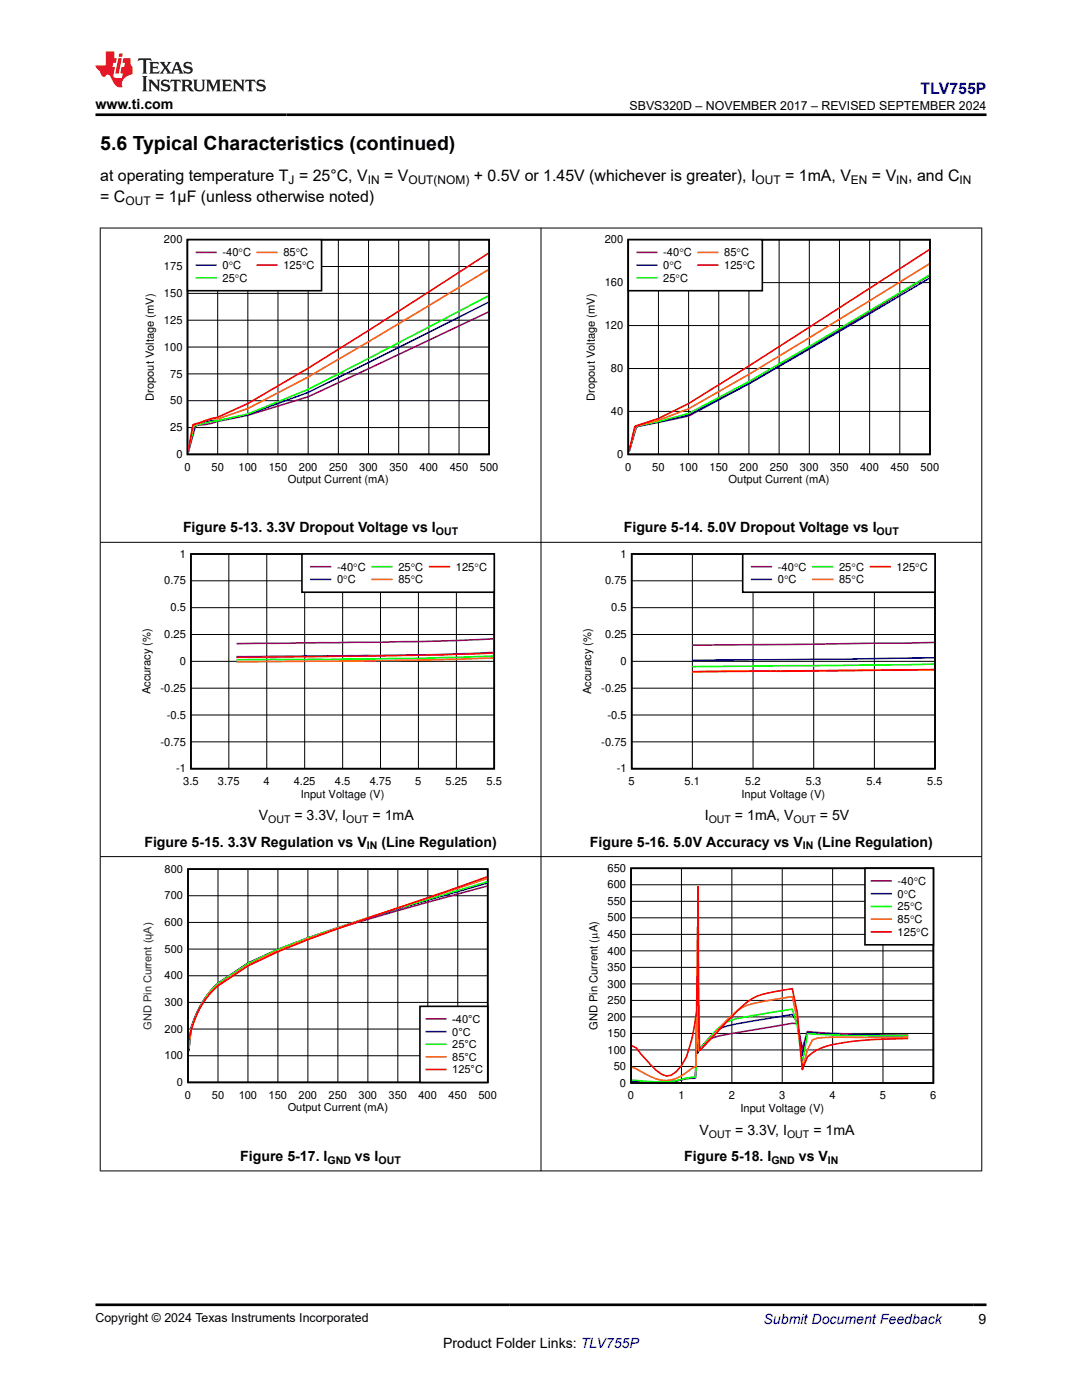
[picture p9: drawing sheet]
<svg xmlns="http://www.w3.org/2000/svg" width="216mm" height="279mm" viewBox="0 0 216 279" stroke-linecap="round" stroke-linejoin="round" font-family="sans-serif">
<path d="M37.4 47.8h60.2v42.9h-60.2z" fill="none" stroke="#000" stroke-width=".32"/>
<g fill="none" stroke="#000" stroke-width=".2">
<path d="M37.4 58.6h60.2M37.4 53.2h60.2M43.4 47.8v42.9M49.5 47.8v42.9M55.5 47.8v42.9M61.5 47.8v42.9M67.5 47.8v42.9M73.5 47.8v42.9M79.6 47.8v42.9M85.6 47.8v42.9M91.6 47.8v42.9M37.4 80h60.2"/>
<path d="M37.4 74.6h60.2M37.4 69.3h60.2M37.4 63.9h60.2M37.4 85.3h60.2"/>
</g>
<path d="M97.5 62.3l-36 16.9-12 3.7-6.1 1.2a11.6 11.6 0 0 1-3.7 .7l-.7 .3-1.4 5.1" fill="none" stroke="#7f007f" stroke-width=".32"/>
<path d="M97.5 60.3l-36 18-12 4.4-6.1 1.3a6.9 6.9 0 0 0-3.7 .8 .99 .99 0 0 0-1 .6l-1.1 4.8" fill="none" stroke="#00f" stroke-width=".32"/>
<path d="M97.5 59l-36 18.7-12 4.9-10.8 2.4-1.1 5.2" fill="none" stroke="#01ff00" stroke-width=".32"/>
<path d="M97.5 53.8l-24 14.4-12 7-12 6.3-6.1 2.1h-1.2l-2.7 1a1.08 1.08 0 0 0-1 .6l-.9 4.9" fill="none" stroke="#ff6500" stroke-width=".32"/>
<path d="M97.5 50.5l-24 15.4-12 7.6-12 7-6.1 2.8-1.2 .2-3.7 1.3-.9 5.2" fill="none" stroke="#f00" stroke-width=".32"/>
<path d="M37.4 47.8h26.8v10.2h-26.8z" fill-rule="evenodd" fill="#fff"/>
<path d="M37.4 47.8h26.8v10.2h-26.8z" fill="none" stroke="#000" stroke-width=".32"/>
<path d="M39.2 50.4h3.9" fill="none" stroke="#7f007f" stroke-width=".32"/>
<path d="M39.2 52.9h3.9" fill="none" stroke="#00f" stroke-width=".32"/>
<path d="M39.2 55.4h3.9" fill="none" stroke="#01ff00" stroke-width=".32"/>
<path d="M51.3 50.4h3.9" fill="none" stroke="#ff6500" stroke-width=".32"/>
<path d="M51.3 52.9h3.9" fill="none" stroke="#f00" stroke-width=".32"/>
<path d="M116.5 46.9h70.9v50.1h-70.9z" fill-rule="evenodd" fill="#fff"/>
<path d="M125.4 47.8h60.2v42.9h-60.2z" fill="none" stroke="#000" stroke-width=".32"/>
<g fill="none" stroke="#000" stroke-width=".2">
<path d="M125.4 56.4h60.2M131.4 47.8v42.9M137.4 47.8v42.9M143.4 47.8v42.9M149.4 47.8v42.9M155.5 47.8v42.9M161.5 47.8v42.9M167.5 47.8v42.9M173.5 47.8v42.9M179.5 47.8v42.9M125.4 73.5h60.2M125.4 65h60.2"/>
<path d="M125.4 82.1h60.2"/>
</g>
<path d="M185.4 55l-11.9 7.3-24.1 14.3-12 6.4-10.2 2.2-.3 .2-1.4 4.8" fill="none" stroke="#7f007f" stroke-width=".32"/>
<path d="M185.4 55.6l-23.9 14.1-12.1 6.9-12 6.3-10.2 2.2-.3 .2-1.4 4.9" fill="none" stroke="#00f" stroke-width=".32"/>
<path d="M185.4 54.9l-36 21.2-12 6.4-10.5 2.6-1.4 5" fill="none" stroke="#01ff00" stroke-width=".32"/>
<path d="M185.4 52.7l-36 22-12 6.9-6 2.3-3.7 1a1.1 1.1 0 0 0-1 .6l-1.2 4.6" fill="none" stroke="#ff6500" stroke-width=".32"/>
<path d="M185.4 49.8l-36 23.2-12 7.5a51.7 51.7 0 0 1-10 4.3l-.7 .3-1.2 4.9" fill="none" stroke="#f00" stroke-width=".32"/>
<path d="M125.4 47.8h26.7v10.2h-26.7z" fill-rule="evenodd" fill="#fff"/>
<path d="M125.4 47.8h26.7v10.2h-26.7z" fill="none" stroke="#000" stroke-width=".32"/>
<path d="M127.1 50.4h3.9" fill="none" stroke="#7f007f" stroke-width=".32"/>
<path d="M127.1 52.9h3.9" fill="none" stroke="#00f" stroke-width=".32"/>
<path d="M127.1 55.4h3.9" fill="none" stroke="#01ff00" stroke-width=".32"/>
<path d="M139.3 50.4h3.9" fill="none" stroke="#ff6500" stroke-width=".32"/>
<path d="M139.3 52.9h3.9" fill="none" stroke="#f00" stroke-width=".32"/>
<path d="M27.9 109.7h72.2v50h-72.2z" fill-rule="evenodd" fill="#fff"/>
<path d="M38.1 110.6h60.5v42.8h-60.5z" fill="none" stroke="#000" stroke-width=".32"/>
<g fill="none" stroke="#000" stroke-width=".2">
<path d="M38.1 115.9h60.5M45.7 110.6v42.8M53.2 110.6v42.8M60.8 110.6v42.8M68.4 110.6v42.8M75.9 110.6v42.8M83.5 110.6v42.8M91.1 110.6v42.8M38.1 137.3h60.5M38.1 132h60.5M38.1 126.6h60.5M38.1 121.3h60.5"/>
<path d="M38.1 148.1h60.5M38.1 142.7h60.5"/>
</g>
<path d="M98.5 127.5l-15 .5-36.3 .5" fill="none" stroke="#7f007f" stroke-width=".32"/>
<path d="M98.5 130.2l-19.5 .6-31.8 .3" fill="none" stroke="#00f" stroke-width=".32"/>
<path d="M98.5 130.9l-16.5 .5-34.8 .3" fill="none" stroke="#01ff00" stroke-width=".32"/>
<path d="M98.5 131.3l-18 .5-33.3 .3" fill="none" stroke="#ff6500" stroke-width=".32"/>
<path d="M98.5 130.3l-16.5 .5-34.8 .4" fill="none" stroke="#f00" stroke-width=".32"/>
<path d="M60.2 110.6h38.4v7.6h-38.4z" fill-rule="evenodd" fill="#fff"/>
<path d="M60.2 110.6h38.4v7.6h-38.4z" fill="none" stroke="#000" stroke-width=".32"/>
<path d="M62 113.1h4" fill="none" stroke="#7f007f" stroke-width=".32"/>
<path d="M62 115.6h4" fill="none" stroke="#00f" stroke-width=".32"/>
<path d="M74.3 113.1h3.9" fill="none" stroke="#01ff00" stroke-width=".32"/>
<path d="M74.3 115.6h3.9" fill="none" stroke="#ff6500" stroke-width=".32"/>
<path d="M85.7 113.1h4" fill="none" stroke="#f00" stroke-width=".32"/>
<path d="M115.8 109.7h72.3v50h-72.3z" fill-rule="evenodd" fill="#fff"/>
<path d="M126 110.6h60.6v42.8h-60.6z" fill="none" stroke="#000" stroke-width=".32"/>
<path d="M126 115.9h60.6M138.2 110.6v42.8M150.3 110.6v42.8M162.4 110.6v42.8M174.5 110.6v42.8M126 137.3h60.6M126 132h60.6M126 126.6h60.6M126 121.3h60.6M126 148.1h60.6M126 142.7h60.6" fill="none" stroke="#000" stroke-width=".2"/>
<path d="M186.4 128.2l-48.2 .5" fill="none" stroke="#7f007f" stroke-width=".32"/>
<path d="M186.4 131.3l-48.2 .5" fill="none" stroke="#00f" stroke-width=".32"/>
<path d="M186.4 132.5l-48.2 .5" fill="none" stroke="#01ff00" stroke-width=".32"/>
<path d="M186.4 133.6l-48.2 .5" fill="none" stroke="#ff6500" stroke-width=".32"/>
<path d="M186.4 133.7l-48.2 .4" fill="none" stroke="#f00" stroke-width=".32"/>
<path d="M148.2 110.6h38.4v7.6h-38.4z" fill-rule="evenodd" fill="#fff"/>
<path d="M148.2 110.6h38.4v7.6h-38.4z" fill="none" stroke="#000" stroke-width=".32"/>
<path d="M150 113.1h3.9" fill="none" stroke="#7f007f" stroke-width=".32"/>
<path d="M150 115.6h3.9" fill="none" stroke="#00f" stroke-width=".32"/>
<path d="M162.2 113.1h3.9" fill="none" stroke="#01ff00" stroke-width=".32"/>
<path d="M162.2 115.6h3.9" fill="none" stroke="#ff6500" stroke-width=".32"/>
<path d="M173.7 113.1h3.9" fill="none" stroke="#f00" stroke-width=".32"/>
<path d="M28.8 172.6h70.3v49.7h-70.3z" fill-rule="evenodd" fill="#fff"/>
<path d="M37.5 173.4h59.8v42.6h-59.8z" fill="none" stroke="#000" stroke-width=".32"/>
<g fill="none" stroke="#000" stroke-width=".2">
<path d="M37.5 178.8h59.8M43.5 173.4v42.6M49.5 173.4v42.6M55.5 173.4v42.6M61.4 173.4v42.6M67.4 173.4v42.6M73.4 173.4v42.6M79.4 173.4v42.6M85.4 173.4v42.6M91.3 173.4v42.6M37.5 194.7h59.8M37.5 189.4h59.8"/>
<path d="M37.5 184.1h59.8M37.5 210.7h59.8M37.5 205.4h59.8M37.5 200.1h59.8"/>
</g>
<path d="M97.2 176.8l-11.8 3.3a336.9 336.9 0 0 0-29.9 9.4l-6 2.7-6 4a19.3 19.3 0 0 0-5.4 8.9l-.4 4.7" fill="none" stroke="#7f007f" stroke-width=".32"/>
<path d="M97.2 176.3l-11.8 3.4a363.3 363.3 0 0 0-29.9 9.8l-6 2.7-6 4a18.8 18.8 0 0 0-5.4 9.1l-.4 4.4" fill="none" stroke="#00f" stroke-width=".32"/>
<path d="M97.2 176l-11.8 3.5a371.6 371.6 0 0 0-29.9 10l-6 2.8-6 4a18.2 18.2 0 0 0-5.4 9l-.4 4.1" fill="none" stroke="#01ff00" stroke-width=".32"/>
<path d="M97.2 175.3l-17.8 5.9a325.9 325.9 0 0 0-23.9 8.5l-6 2.8-6 4a17.7 17.7 0 0 0-5.8 12.3" fill="none" stroke="#ff6500" stroke-width=".32"/>
<path d="M97.2 175l-17.8 6.2a368.1 368.1 0 0 0-23.9 8.7l-6 2.9-6 3.9a18.1 18.1 0 0 0-5.8 10.8" fill="none" stroke="#f00" stroke-width=".32"/>
<path d="M83.8 200.8h13.5v15.2h-13.5z" fill-rule="evenodd" fill="#fff"/>
<path d="M83.8 200.8h13.5v15.2h-13.5z" fill="none" stroke="#000" stroke-width=".32"/>
<path d="M85.1 203.4h3.9" fill="none" stroke="#7f007f" stroke-width=".32"/>
<path d="M85.1 205.9h3.9" fill="none" stroke="#00f" stroke-width=".32"/>
<path d="M85.1 208.4h3.9" fill="none" stroke="#01ff00" stroke-width=".32"/>
<path d="M85.1 210.9h3.9" fill="none" stroke="#ff6500" stroke-width=".32"/>
<path d="M85.1 213.4h3.9" fill="none" stroke="#f00" stroke-width=".32"/>
<path d="M117.1 172.4h69.7v50h-69.7z" fill-rule="evenodd" fill="#fff"/>
<path d="M125.9 173.3h60.3v42.8h-60.3z" fill="none" stroke="#000" stroke-width=".32"/>
<g fill="none" stroke="#000" stroke-width=".2">
<path d="M125.9 179.9h60.4M125.9 176.6h60.4M136 173.3v42.8M146 173.3v42.8M156.1 173.3v42.8M166.1 173.3v42.8M176.2 173.3v42.8M125.9 199.7h60.4M125.9 196.4h60.4M125.9 193.1h60.4M125.9 189.8h60.4M125.9 186.5h60.4"/>
<path d="M125.9 183.2h60.4M125.9 212.8h60.4M125.9 209.5h60.4M125.9 206.2h60.4M125.9 202.9h60.4"/>
</g>
<path d="M181.2 206.6l-10-.2-10.1-.5-1 3.4-1-5-1-.1-13.1 2.2a6.8 6.8 0 0 0-5.4 3l-.3 .3-.1 .5-.1-10.9-.4 15.9-1.7 .1a27.8 27.8 0 0 1-9.1 .6h-1.8" fill="none" stroke="#7f007f" stroke-width=".32"/>
<path d="M181.2 206.7l-12-.2-8.1-.4-1 4.5-1-6.5-1-1.6-11.1 1.8a7.8 7.8 0 0 0-6 3.4l-1.7 2.2-.2-6.6-.3 11.8h-.3a10 10 0 0 0-3.5 .6 54.5 54.5 0 0 1-8.9 .1" fill="none" stroke="#00f" stroke-width=".32"/>
<path d="M181.2 206.7h-11l-9.1-.4-1 5.9-1-7.5-1-3.3-5 .8a47.6 47.6 0 0 0-8.1 1.8 18.4 18.4 0 0 0-5 5l-.6 .7-.2-16.3-.4 21.6-1.8 .2a27.2 27.2 0 0 1-10.9 .4" fill="none" stroke="#01ff00" stroke-width=".32"/>
<path d="M181.2 207h-15.1a10.8 10.8 0 0 0-4 .5l-1 2-1 4-1-10-1-4.6-2 .3a36.9 36.9 0 0 0-8.1 1.9 35.9 35.9 0 0 0-7 6.9l-1.5 1.7-.3-24.7-.3 27.9-.7 .2a8.4 8.4 0 0 1-6.2 2.5 16.8 16.8 0 0 1-5.1-2.3l-.8-.3" fill="none" stroke="#ff6500" stroke-width=".32"/>
<path d="M181.2 207.2a73.9 73.9 0 0 0-16.1 1.5 9 9 0 0 0-4 2.2l-1 2.5-1-11.2-1-4.9-3 .5a11.5 11.5 0 0 0-8.1 4l-7.4 7.9-.3-32.7-.3 24.9-.9 5.3a11.9 11.9 0 0 1-3.1 6.6l-1 .8-1 .1a9 9 0 0 1-4.1-3.2l-2-2.4-.8-.4" fill="none" stroke="#f00" stroke-width=".32"/>
<path d="M172.6 173.3h13.6v15.3h-13.6z" fill-rule="evenodd" fill="#fff"/>
<path d="M172.6 173.3h13.6v15.3h-13.6z" fill="none" stroke="#000" stroke-width=".32"/>
<path d="M173.9 175.8h3.9" fill="none" stroke="#7f007f" stroke-width=".32"/>
<path d="M173.9 178.4h3.9" fill="none" stroke="#00f" stroke-width=".32"/>
<path d="M173.9 180.9h3.9" fill="none" stroke="#01ff00" stroke-width=".32"/>
<path d="M173.9 183.4h3.9" fill="none" stroke="#ff6500" stroke-width=".32"/>
<path d="M173.9 186h3.9" fill="none" stroke="#f00" stroke-width=".32"/>
<path d="M19.9 45.5h176.1M20 45.4v188.3M107.9 45.4v188.3M195.9 45.4v188.3M19.9 108.2h176.1M19.9 171h176.1M19.9 233.7h176.1" fill="none" stroke="#000" stroke-width=".2"/>
<path d="M27.7 11.6l-.2 .6 .5-.2h.6v.1v2.2l-.2 .4h1l-.2-.4v-2.2v-.1h.5l.5 .2-.1-.6zM29.8 12.4l.2 .3v1.6l-.2 .4h1.9l.1-.6a1.08 1.08 0 0 1-1.3 .2v-.7h.6l.4 .2v-.7l-.4 .2h-.6v-.5l.2-.2a1 1 0 0 1 1 .3l-.1-.5zM31.8 12.4l1 1.1-1 1.2h.9l-.2-.2 .4-.8 .5 .8-.2 .2h1.6l-.2-.2 .1-.5h1l.1 .5-.1 .2h.9l-.2-.4-.8-1.9h-.5l-1 2.1-.8-1.1 .9-1h-.8l.2 .2-.5 .6-.3-.6 .1-.2zM35.2 12.8l.4 1h-.8zM36.8 12.5a.65 .65 0 0 0-.2 .7 .65 .65 0 0 0 .6 .5l.7 .1 .1 .3a.79 .79 0 0 1-.7 .4 .79 .79 0 0 1-.7-.5l.1 .7 .2-.1a.93 .93 0 0 0 1.1 0 .93 .93 0 0 0 .4-.9 1.46 1.46 0 0 0-1.2-.6l-.1-.3a1.09 1.09 0 0 1 1.2 .2l-.2-.6-.1 .1-.6-.2zM28.4 15.2l.2 .4v2.2l-.2 .4h1l-.2-.4v-2.2l.2-.4zM29.6 15.9l.2 .4v1.5l-.2 .4h.8l-.3-.4v-1.3l1.7 1.8v-2l.2-.4h-.8l.2 .2 .1 1.1-1.2-1.3zM32.3 16a.65 .65 0 0 0-.2 .8 .65 .65 0 0 0 .7 .4l.6 .2 .1 .2a.79 .79 0 0 1-.7 .4 .79 .79 0 0 1-.7-.5l.1 .7 .2-.1a.93 .93 0 0 0 1.1 .1 .93 .93 0 0 0 .4-1 1.46 1.46 0 0 0-1.2-.5l-.1-.4a1.09 1.09 0 0 1 1.2 .2l-.2-.6-.1 .1-.6-.1zM34.1 15.9l-.1 .6a.63 .63 0 0 1 .7-.3l.1 1.6-.3 .4h1l-.2-.4v-1.6a.66 .66 0 0 1 .8 .3l-.1-.6zM36.2 15.9l.2 .4v1.5l-.2 .4h.9l-.2-.2v-.7h.5l.1 .2a.79 .79 0 0 0 1.2 .6l-1-.9a.61 .61 0 0 0 .6-.6 .61 .61 0 0 0-.5-.7zM36.9 16.2h.2a.47 .47 0 0 1 .5 .1 .47 .47 0 0 1 .1 .5l-.2 .1-.6 .1zM38.5 15.9l.2 .2a2.27 2.27 0 0 0 .4 2 1.04 1.04 0 0 0 1.7-.7v-1.3l.2-.2h-.8l.2 .4v1.1a.6 .6 0 0 1-.6 .6 .6 .6 0 0 1-.6-.6v-1.1l.3-.4zM41.1 15.9l.2 .4v1.5l-.2 .4h.7l-.2-.4v-1.4l.9 1.9 .8-1.9v1.4l-.2 .4h1l-.3-.4v-1.5l.3-.4h-.8l-.7 1.5-.7-1.5zM44.3 15.9l.2 .4v1.5l-.2 .4h1.9l.1-.6a1.09 1.09 0 0 1-1.3 .2v-.7h.6l.4 .2v-.6l-.4 .2h-.6v-.6l.2-.1a1.01 1.01 0 0 1 1 .3l-.1-.6zM46.4 15.9l.3 .4v1.5l-.3 .4h.8l-.2-.4v-1.3l1.6 1.8v-2l.2-.4h-.7l.2 .2v1.1l-1.2-1.3zM49 15.9l-.1 .6a.63 .63 0 0 1 .8-.3v1.6l-.3 .4h1l-.2-.4v-1.6a.66 .66 0 0 1 .8 .3l-.1-.6zM51.4 16a.65 .65 0 0 0-.2 .8 .65 .65 0 0 0 .6 .4l.6 .2 .2 .2a.79 .79 0 0 1-.8 .4 .79 .79 0 0 1-.6-.5l.1 .7 .2-.1a.93 .93 0 0 0 1 .1 .93 .93 0 0 0 .5-1 1.46 1.46 0 0 0-1.3-.5l-.1-.4a1.09 1.09 0 0 1 1.3 .2l-.2-.6-.2 .1-.5-.1z" fill="#231f20"/>
<path d="M21.1 10.3v2.7h-2.1l.1 .4 .9 1a.95 .95 0 0 0 .9 .9 .59 .59 0 0 1 .6-.4 .59 .59 0 0 1 .5 .3l.4 .8a1.59 1.59 0 0 0 2.1 1.4 1.61 1.61 0 0 1 1-2.3l1-.3-.1-1.5a1.59 1.59 0 0 1-.4-1.7h-1.4l-.2 .9h.5l-.1 .9h-.5l-.2 .9v.3l.4 .1-.2 .9h-.6a.73 .73 0 0 1-1.1-.7l.3-1.5h-.5l.2-.9h.5l.2-.9h-.5v-1.3zM23.6 11.6l-.6 3.1h.7l.6-3.1zM23.8 10.7l-.1 .6h.7l.1-.6z" fill="#ed1c24"/>
<path d="M19 22.9h177.8M19 260.4h177.8" fill="none" stroke="#000" stroke-width=".53"/>
<text font-size="3.9" x="20" y="29.9">5.6 Typical Characteristics (continued)</text>
<text font-size="3.2" fill="#00f" x="183.7" y="18.7">TLV755P</text>
<g font-size="3.2">
<text x="20" y="40.3">= C</text>
<text x="20" y="36.1">at operating temperature T = 25°C, V</text>
<text x="30.9" y="40.3">= 1µF (unless otherwise noted)</text>
<text x="76.6" y="36.1">= V</text>
<text x="94.5" y="36.1">+ 0.5V or 1.45V (whichever is greater), I</text>
<text x="156.7" y="36.1">= 1mA, V</text>
<text x="174" y="36.1">= V</text>
<text x="181.2" y="36.1">, and C</text>
</g>
<g font-size="2.8">
<text x="19" y="21.8">www.ti.com</text>
<text x="36.5" y="106.2">Figure 5-13. 3.3V Dropout Voltage vs I</text>
<text x="124.5" y="106.2">Figure 5-14. 5.0V Dropout Voltage vs I</text>
<text x="51.6" y="163.7">V</text>
<text x="58.8" y="163.7">= 3.3V, I</text>
<text x="74.3" y="163.7">= 1mA</text>
<text x="140.6" y="163.7">I</text>
<text x="146.7" y="163.7">= 1mA, V</text>
<text x="163.6" y="163.7">= 5V</text>
<text x="28.8" y="169">Figure 5-15. 3.3V Regulation vs V</text>
<text x="76.1" y="169">(Line Regulation)</text>
<text x="117.7" y="169">Figure 5-16. 5.0V Accuracy vs V</text>
<text x="163.1" y="169">(Line Regulation)</text>
<text x="139.6" y="226.5">V</text>
<text x="146.7" y="226.5">= 3.3V, I</text>
<text x="162.3" y="226.5">= 1mA</text>
<text x="47.9" y="231.7">Figure 5-17. I</text>
<text x="70.8" y="231.7">vs I</text>
<text x="136.5" y="231.7">Figure 5-18. I</text>
<text x="159.4" y="231.7">vs V</text>
<text x="88.4" y="269">Product Folder Links: TLV755P</text>
<text x="195.3" y="264.2">9</text>
</g>
<text font-size="2.8" fill="#00f" x="152.4" y="264.2">Submit Document Feedback</text>
<g font-size="2.5">
<text x="125.6" y="21.9">SBVS320D – NOVEMBER 2017 – REVISED SEPTEMBER 2024</text>
<text x="19" y="263.9">Copyright © 2024 Texas Instruments Incorporated</text>
</g>
<g font-size="2.4">
<text x="25" y="40.9">OUT</text>
<text x="57.6" y="36.7">J</text>
<text x="73.4" y="36.7">IN</text>
<text x="81.5" y="36.7">OUT(NOM)</text>
<text x="150.8" y="36.7">OUT</text>
<text x="169.8" y="36.7">EN</text>
<text x="178.8" y="36.7">IN</text>
<text x="191.5" y="36.7">IN</text>
</g>
<g font-size="2.2">
<text x="32.7" y="53.9">175</text>
<text x="32.7" y="48.6">200</text>
<text x="44.4" y="51.2">-40qC</text>
<text x="44.4" y="53.7">0qC</text>
<text x="56.5" y="51.2">85qC</text>
<text x="56.5" y="53.7">125qC</text>
<text x="120.7" y="48.6">200</text>
<text x="132.3" y="51.2">-40qC</text>
<text x="132.3" y="53.7">0qC</text>
<text x="144.5" y="51.2">85qC</text>
<text x="144.5" y="53.7">125qC</text>
<text x="32.7" y="59.3">150</text>
<text x="44.4" y="56.2">25qC</text>
<text x="120.7" y="57.1">160</text>
<text x="132.3" y="56.2">25qC</text>
<text x="32.7" y="64.6">125</text>
<text x="120.7" y="65.7">120</text>
<text x="32.7" y="70">100</text>
<text x="34" y="75.3">75</text>
<text x="121.9" y="74.3">80</text>
<text x="30.7" y="80" transform="rotate(-90 30.7 80)">Dropout Voltage (mV)</text>
<text x="34" y="80.7">50</text>
<text x="118.7" y="80" transform="rotate(-90 118.7 80)">Dropout Voltage (mV)</text>
<text x="121.9" y="82.8">40</text>
<text x="34" y="86.1">25</text>
<text x="35.2" y="91.4">0</text>
<text x="36.8" y="93.9">0</text>
<text x="42.2" y="93.9">50</text>
<text x="47.6" y="93.9">100</text>
<text x="53.6" y="93.9">150</text>
<text x="59.6" y="93.9">200</text>
<text x="65.7" y="93.9">250</text>
<text x="71.7" y="93.9">300</text>
<text x="77.7" y="93.9">350</text>
<text x="83.7" y="93.9">400</text>
<text x="89.7" y="93.9">450</text>
<text x="95.8" y="93.9">500</text>
<text x="123.1" y="91.4">0</text>
<text x="124.8" y="93.9">0</text>
<text x="130.1" y="93.9">50</text>
<text x="135.5" y="93.9">100</text>
<text x="141.6" y="93.9">150</text>
<text x="147.6" y="93.9">200</text>
<text x="153.6" y="93.9">250</text>
<text x="159.6" y="93.9">300</text>
<text x="165.6" y="93.9">350</text>
<text x="171.7" y="93.9">400</text>
<text x="177.7" y="93.9">450</text>
<text x="183.7" y="93.9">500</text>
<text x="57.4" y="96.5">Output Current (mA)</text>
<text x="145.4" y="96.5">Output Current (mA)</text>
<text x="35.9" y="111.3">1</text>
<text x="67.3" y="113.9">-40qC</text>
<text x="79.5" y="113.9">25qC</text>
<text x="91" y="113.9">125qC</text>
<text x="123.8" y="111.3">1</text>
<text x="155.2" y="113.9">-40qC</text>
<text x="167.4" y="113.9">25qC</text>
<text x="178.9" y="113.9">125qC</text>
<text x="32.8" y="116.6">0.75</text>
<text x="67.3" y="116.4">0</text>
<text x="68.5" y="116.4">qC</text>
<text x="79.5" y="116.4">85qC</text>
<text x="120.7" y="116.6">0.75</text>
<text x="155.2" y="116.4">0qC</text>
<text x="167.4" y="116.4">85qC</text>
<text x="34" y="122">0.5</text>
<text x="122" y="122">0.5</text>
<text x="32.8" y="127.4">0.25</text>
<text x="120.7" y="127.4">0.25</text>
<text x="35.9" y="132.7">0</text>
<text x="123.8" y="132.7">0</text>
<text x="30" y="138.6" transform="rotate(-90 30 138.6)">Accuracy (%)</text>
<text x="32" y="138.1">-0.25</text>
<text x="33.3" y="143.4">-0.5</text>
<text x="118" y="138.6" transform="rotate(-90 118 138.6)">Accuracy (%)</text>
<text x="120" y="138.1">-0.25</text>
<text x="121.2" y="143.4">-0.5</text>
<text x="32" y="148.8">-0.75</text>
<text x="120" y="148.8">-0.75</text>
<text x="35.1" y="154.1">-1</text>
<text x="123.1" y="154.1">-1</text>
<text x="36.6" y="156.7">3.5</text>
<text x="43.5" y="156.7">3.75</text>
<text x="52.6" y="156.7">4</text>
<text x="58.6" y="156.7">4.25</text>
<text x="60" y="159.2">Input Voltage (V)</text>
<text x="66.8" y="156.7">4.5</text>
<text x="73.8" y="156.7">4.75</text>
<text x="82.9" y="156.7">5</text>
<text x="88.9" y="156.7">5.25</text>
<text x="97.1" y="156.7">5.5</text>
<text x="125.4" y="156.7">5</text>
<text x="136.6" y="156.7">5.1</text>
<text x="148" y="159.2">Input Voltage (V)</text>
<text x="148.7" y="156.7">5.2</text>
<text x="160.8" y="156.7">5.3</text>
<text x="172.9" y="156.7">5.4</text>
<text x="185" y="156.7">5.5</text>
<text x="32.8" y="179.5">700</text>
<text x="32.8" y="174.2">800</text>
<text x="121.2" y="177.3">600</text>
<text x="121.2" y="174">650</text>
<text x="179.1" y="176.6">-40qC</text>
<text x="179.1" y="179.1">0qC</text>
<text x="32.8" y="184.8">600</text>
<text x="121.2" y="183.9">500</text>
<text x="121.2" y="180.6">550</text>
<text x="179.1" y="181.7">25qC</text>
<text x="179.1" y="184.2">85qC</text>
<text x="32.8" y="190.1">500</text>
<text x="121.2" y="190.5">400</text>
<text x="121.2" y="187.2">450</text>
<text x="179.1" y="186.8">125qC</text>
<text x="32.8" y="195.5">400</text>
<text x="121.2" y="197.1">300</text>
<text x="121.2" y="193.8">350</text>
<text x="32.8" y="200.8">300</text>
<text x="121.2" y="203.7">200</text>
<text x="121.2" y="200.4">250</text>
<text x="32.8" y="206.1">200</text>
<text x="90.2" y="204.1">-40°C</text>
<text x="90.2" y="206.7">0°C</text>
<text x="90.2" y="209.2">25°C</text>
<text x="119.2" y="205.5" transform="rotate(-90 119.2 205.5)">GND Pin Current (PA)</text>
<text x="121.2" y="207">150</text>
<text x="32.8" y="211.4">100</text>
<text x="90.2" y="211.7">85°C</text>
<text x="90.2" y="214.2">125°C</text>
<text x="121.2" y="210.3">100</text>
<text x="122.5" y="213.6">50</text>
<text x="35.3" y="216.7">0</text>
<text x="36.9" y="219.3">0</text>
<text x="42.3" y="219.3">50</text>
<text x="47.6" y="219.3">100</text>
<text x="53.6" y="219.3">150</text>
<text x="57.4" y="221.8">Output Current (mA)</text>
<text x="59.6" y="219.3">200</text>
<text x="65.6" y="219.3">250</text>
<text x="71.6" y="219.3">300</text>
<text x="77.5" y="219.3">350</text>
<text x="83.5" y="219.3">400</text>
<text x="89.5" y="219.3">450</text>
<text x="95.5" y="219.3">500</text>
<text x="123.7" y="216.9">0</text>
<text x="125.3" y="219.4">0</text>
<text x="135.4" y="219.4">1</text>
<text x="145.4" y="219.4">2</text>
<text x="147.7" y="221.9">Input Voltage (V)</text>
<text x="155.5" y="219.4">3</text>
<text x="165.5" y="219.4">4</text>
<text x="175.6" y="219.4">5</text>
<text x="185.6" y="219.4">6</text>
</g>
<text font-size="2.2" fill="#2b292a" x="30.2" y="205.5" transform="rotate(-90 30.2 205.5)">GND Pin Current (ɥA)</text>
<g font-size="2.1">
<text x="87" y="106.8">OUT</text>
<text x="174.9" y="106.8">OUT</text>
<text x="53.5" y="164.3">OUT</text>
<text x="69.1" y="164.3">OUT</text>
<text x="141.4" y="164.3">OUT</text>
<text x="158.3" y="164.3">OUT</text>
<text x="73.2" y="169.5">IN</text>
<text x="160.2" y="169.5">IN</text>
<text x="141.5" y="227">OUT</text>
<text x="157" y="227">OUT</text>
<text x="65.3" y="232.2">GND</text>
<text x="75.5" y="232.2">OUT</text>
<text x="153.9" y="232.2">GND</text>
<text x="165.2" y="232.2">IN</text>
</g>
</svg>
